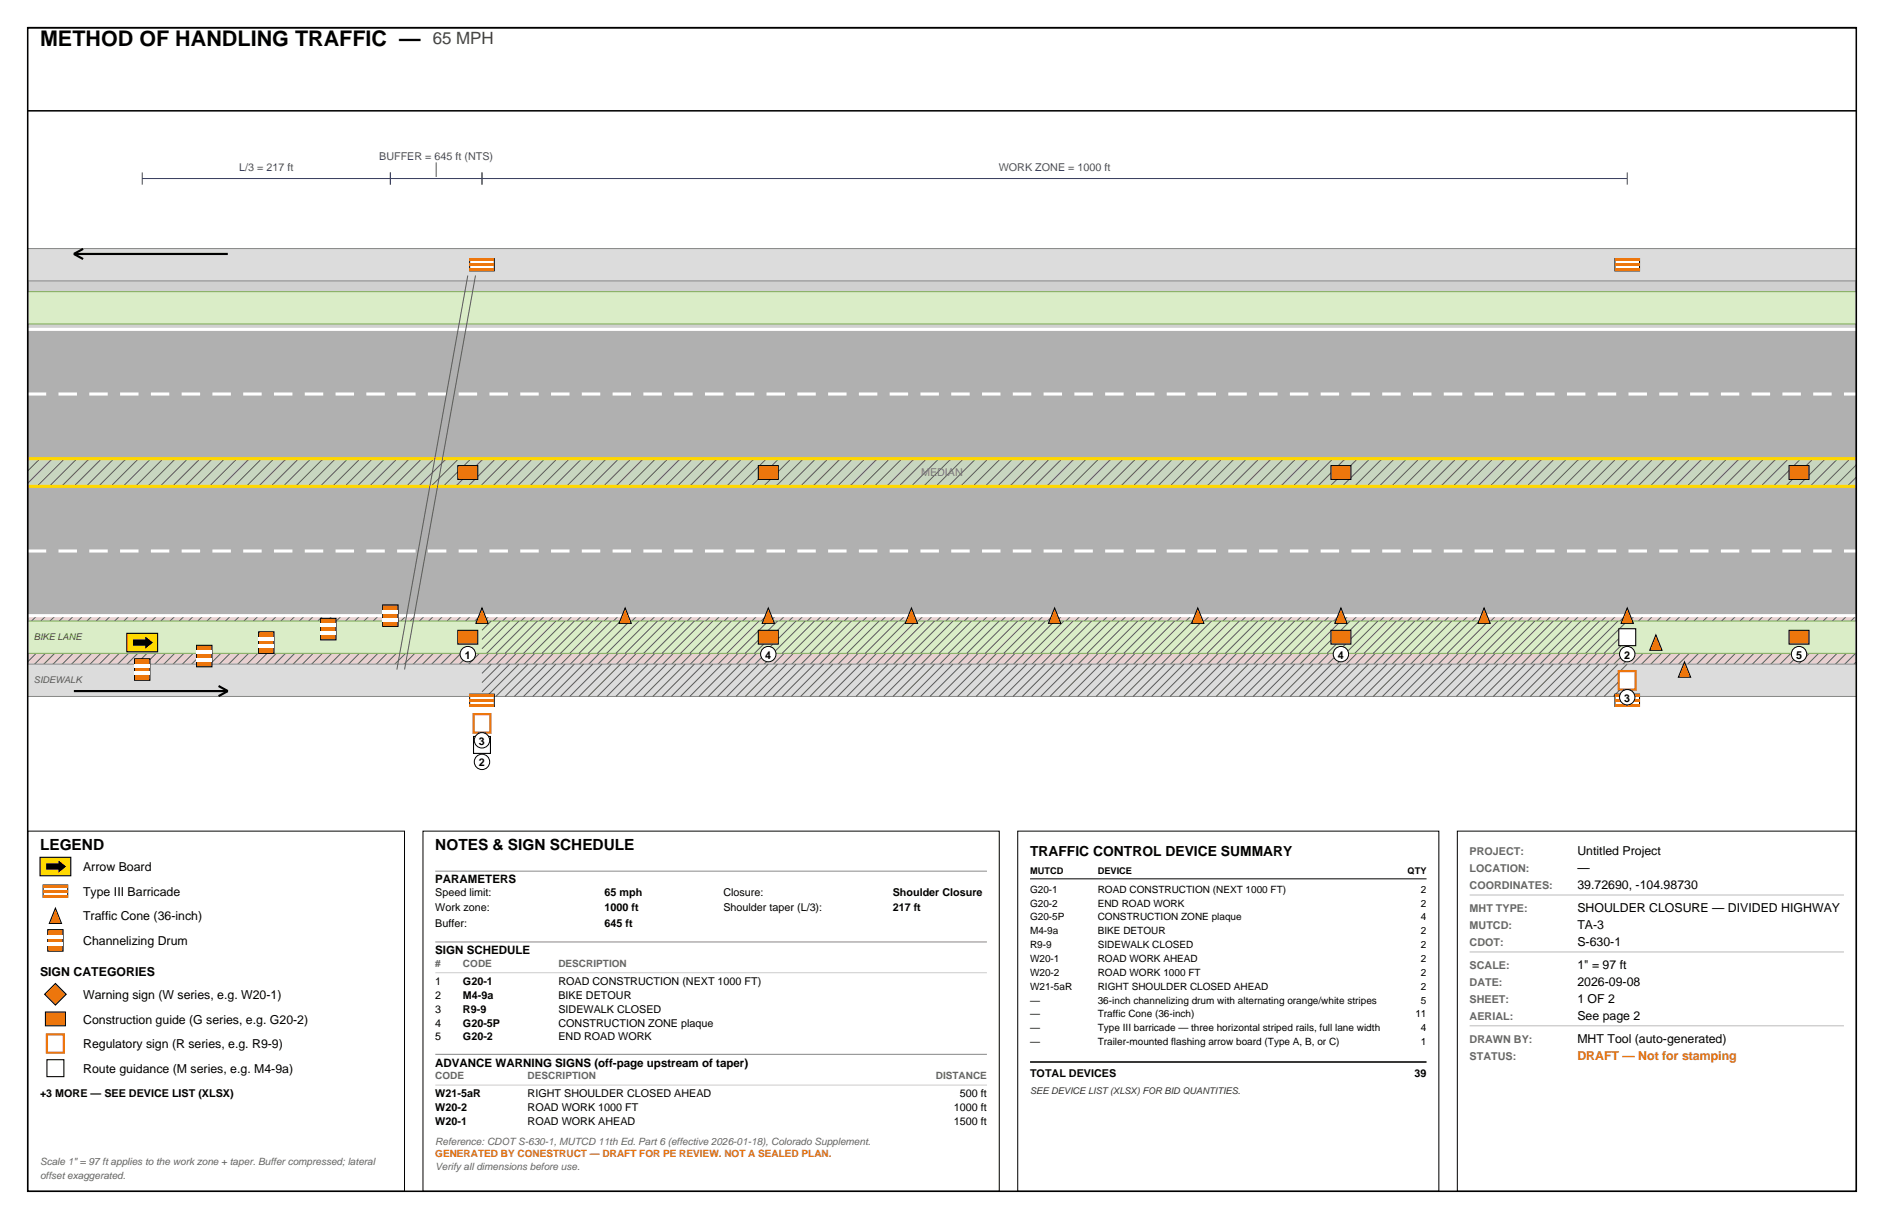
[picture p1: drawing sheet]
<svg xmlns="http://www.w3.org/2000/svg" width="432mm" height="279mm" viewBox="0 0 432 279" stroke-linecap="round" stroke-linejoin="round" font-family="sans-serif">
<path d="M6.3 141.1h419.1v12.4h-419.1z" fill-rule="evenodd" fill="#e8d0d0"/>
<g fill="none" stroke="#5a5a5a" stroke-width=".23">
<path d="M8.5 141.1l-2.2 2.1M10.6 141.1l-4.3 4.2M12.7 141.1l-6.4 6.4M14.8 141.1l-8.5 8.5M16.9 141.1l-10.6 10.6M19 141.1l-12.3 12.4M21.2 141.1l-12.4 12.4M23.3 141.1l-12.4 12.4M25.4 141.1l-12.3 12.4M27.5 141.1l-12.3 12.4M29.6 141.1l-12.3 12.4M31.7 141.1l-12.3 12.4"/>
<path d="M33.9 141.1l-12.4 12.4M36 141.1l-12.4 12.4M38.1 141.1l-12.3 12.4M40.2 141.1l-12.3 12.4M42.3 141.1l-12.3 12.4M44.4 141.1l-12.3 12.4M46.6 141.1l-12.4 12.4M48.7 141.1l-12.4 12.4M50.8 141.1l-12.3 12.4M52.9 141.1l-12.3 12.4M55 141.1l-12.3 12.4M57.1 141.1l-12.3 12.4"/>
<path d="M59.3 141.1l-12.4 12.4M61.4 141.1l-12.4 12.4M63.5 141.1l-12.3 12.4M65.6 141.1l-12.3 12.4M67.7 141.1l-12.3 12.4M69.8 141.1l-12.3 12.4M72 141.1l-12.4 12.4M74.1 141.1l-12.4 12.4M76.2 141.1l-12.3 12.4M78.3 141.1l-12.3 12.4M80.4 141.1l-12.3 12.4M82.5 141.1l-12.3 12.4"/>
<path d="M84.7 141.1l-12.4 12.4M86.8 141.1l-12.4 12.4M88.9 141.1l-12.3 12.4M91 141.1l-12.3 12.4M93.1 141.1l-12.3 12.4M95.2 141.1l-12.3 12.4M97.4 141.1l-12.4 12.4M99.5 141.1l-12.4 12.4M101.6 141.1l-12.3 12.4M103.7 141.1l-12.3 12.4M105.8 141.1l-12.3 12.4M107.9 141.1l-12.3 12.4"/>
<path d="M110.1 141.1l-12.4 12.4M112.2 141.1l-12.4 12.4M114.3 141.1l-12.3 12.4M116.4 141.1l-12.3 12.4M118.5 141.1l-12.3 12.4M120.6 141.1l-12.3 12.4M122.8 141.1l-12.4 12.4M124.9 141.1l-12.4 12.4M127 141.1l-12.3 12.4M129.1 141.1l-12.3 12.4M131.2 141.1l-12.3 12.4M133.3 141.1l-12.3 12.4"/>
<path d="M135.5 141.1l-12.4 12.4M137.6 141.1l-12.4 12.4M139.7 141.1l-12.3 12.4M141.8 141.1l-12.3 12.4M143.9 141.1l-12.3 12.4M146 141.1l-12.3 12.4M148.2 141.1l-12.4 12.4M150.3 141.1l-12.4 12.4M152.4 141.1l-12.3 12.4M154.5 141.1l-12.3 12.4M156.6 141.1l-12.3 12.4M158.7 141.1l-12.3 12.4"/>
<path d="M160.9 141.1l-12.4 12.4M163 141.1l-12.4 12.4M165.1 141.1l-12.3 12.4M167.2 141.1l-12.3 12.4M169.3 141.1l-12.3 12.4M171.4 141.1l-12.3 12.4M173.6 141.1l-12.4 12.4M175.7 141.1l-12.4 12.4M177.8 141.1l-12.3 12.4M179.9 141.1l-12.3 12.4M182 141.1l-12.3 12.4M184.1 141.1l-12.3 12.4"/>
<path d="M186.3 141.1l-12.4 12.4M188.4 141.1l-12.4 12.4M190.5 141.1l-12.3 12.4M192.6 141.1l-12.3 12.4M194.7 141.1l-12.3 12.4M196.8 141.1l-12.3 12.4M199 141.1l-12.4 12.4M201.1 141.1l-12.4 12.4M203.2 141.1l-12.3 12.4M205.3 141.1l-12.3 12.4M207.4 141.1l-12.3 12.4M209.5 141.1l-12.3 12.4"/>
<path d="M211.7 141.1l-12.4 12.4M213.8 141.1l-12.4 12.4M215.9 141.1l-12.3 12.4M218 141.1l-12.3 12.4M220.1 141.1l-12.3 12.4M222.2 141.1l-12.3 12.4M224.4 141.1l-12.4 12.4M226.5 141.1l-12.4 12.4M228.6 141.1l-12.3 12.4M230.7 141.1l-12.3 12.4M232.8 141.1l-12.3 12.4M234.9 141.1l-12.3 12.4"/>
<path d="M237.1 141.1l-12.4 12.4M239.2 141.1l-12.4 12.4M241.3 141.1l-12.3 12.4M243.4 141.1l-12.3 12.4M245.5 141.1l-12.3 12.4M247.6 141.1l-12.3 12.4M249.8 141.1l-12.4 12.4M251.9 141.1l-12.4 12.4M254 141.1l-12.3 12.4M256.1 141.1l-12.3 12.4M258.2 141.1l-12.3 12.4M260.3 141.1l-12.3 12.4"/>
<path d="M262.5 141.1l-12.4 12.4M264.6 141.1l-12.4 12.4M266.7 141.1l-12.3 12.4M268.8 141.1l-12.3 12.4M270.9 141.1l-12.3 12.4M273 141.1l-12.3 12.4M275.2 141.1l-12.4 12.4M277.3 141.1l-12.4 12.4M279.4 141.1l-12.3 12.4M281.5 141.1l-12.3 12.4M283.6 141.1l-12.3 12.4M285.8 141.1l-12.4 12.4"/>
<path d="M287.9 141.1l-12.4 12.4M290 141.1l-12.4 12.4M292.1 141.1l-12.3 12.4M294.2 141.1l-12.3 12.4M296.3 141.1l-12.3 12.4M298.4 141.1l-12.3 12.4M300.6 141.1l-12.4 12.4M302.7 141.1l-12.4 12.4M304.8 141.1l-12.3 12.4M306.9 141.1l-12.3 12.4M309 141.1l-12.3 12.4M311.1 141.1l-12.3 12.4"/>
<path d="M313.3 141.1l-12.4 12.4M315.4 141.1l-12.4 12.4M317.5 141.1l-12.3 12.4M319.6 141.1l-12.3 12.4M321.7 141.1l-12.3 12.4M323.8 141.1l-12.3 12.4M326 141.1l-12.4 12.4M328.1 141.1l-12.4 12.4M330.2 141.1l-12.3 12.4M332.3 141.1l-12.3 12.4M334.4 141.1l-12.3 12.4M336.5 141.1l-12.3 12.4"/>
<path d="M338.7 141.1l-12.4 12.4M340.8 141.1l-12.4 12.4M342.9 141.1l-12.3 12.4M345 141.1l-12.3 12.4M347.1 141.1l-12.3 12.4M349.2 141.1l-12.3 12.4M351.4 141.1l-12.4 12.4M353.5 141.1l-12.4 12.4M355.6 141.1l-12.3 12.4M357.7 141.1l-12.3 12.4M359.8 141.1l-12.3 12.4M361.9 141.1l-12.3 12.4"/>
<path d="M364.1 141.1l-12.4 12.4M366.2 141.1l-12.4 12.4M368.3 141.1l-12.3 12.4M370.4 141.1l-12.3 12.4M372.5 141.1l-12.3 12.4M374.6 141.1l-12.3 12.4M376.8 141.1l-12.4 12.4M378.9 141.1l-12.4 12.4M381 141.1l-12.3 12.4M383.1 141.1l-12.3 12.4M385.2 141.1l-12.3 12.4M387.3 141.1l-12.3 12.4"/>
<path d="M389.5 141.1l-12.4 12.4M391.6 141.1l-12.4 12.4M393.7 141.1l-12.3 12.4M395.8 141.1l-12.3 12.4M397.9 141.1l-12.3 12.4M400 141.1l-12.3 12.4M402.2 141.1l-12.4 12.4M404.3 141.1l-12.4 12.4M406.4 141.1l-12.3 12.4M408.5 141.1l-12.3 12.4M410.6 141.1l-12.3 12.4M412.7 141.1l-12.3 12.4"/>
<path d="M414.9 141.1l-12.4 12.4M417 141.1l-12.4 12.4M419.1 141.1l-12.3 12.4M421.2 141.1l-12.3 12.4M423.3 141.1l-12.3 12.4M425.4 141.1l-12.3 12.4M425.4 143.2l-10.2 10.3M425.4 145.3l-8.1 8.2M425.4 147.5l-5.9 6M425.4 149.6l-3.8 3.9M425.4 151.7l-1.7 1.8"/>
</g>
<path d="M6.3 63.1h419.1v12.4h-419.1z" fill-rule="evenodd" fill="#d0d0d0"/>
<g fill="#b0b0b0">
<path d="M6.3 111.5h419.1v29.6h-419.1z" fill-rule="evenodd"/>
<path d="M6.3 75.5h419.1v29.6h-419.1z" fill-rule="evenodd"/>
</g>
<path d="M6.3 105.1h419.1v6.4h-419.1z" fill-rule="evenodd" fill="#c8d6c0"/>
<g fill="none" stroke="#5a5a5a" stroke-width=".23">
<path d="M9.2 105.1l-2.9 2.8M12 105.1l-5.7 5.7M14.8 105.1l-6.3 6.4M17.6 105.1l-6.3 6.4M20.5 105.1l-6.4 6.4M23.3 105.1l-6.4 6.4M26.1 105.1l-6.3 6.4M28.9 105.1l-6.3 6.4M31.7 105.1l-6.3 6.4M34.6 105.1l-6.4 6.4M37.4 105.1l-6.4 6.4M40.2 105.1l-6.3 6.4"/>
<path d="M43 105.1l-6.3 6.4M45.9 105.1l-6.4 6.4M48.7 105.1l-6.4 6.4M51.5 105.1l-6.3 6.4M54.3 105.1l-6.3 6.4M57.1 105.1l-6.3 6.4M60 105.1l-6.4 6.4M62.8 105.1l-6.4 6.4M65.6 105.1l-6.3 6.4M68.4 105.1l-6.3 6.4M71.3 105.1l-6.4 6.4M74.1 105.1l-6.4 6.4"/>
<path d="M76.9 105.1l-6.3 6.4M79.7 105.1l-6.3 6.4M82.5 105.1l-6.3 6.4M85.4 105.1l-6.4 6.4M88.2 105.1l-6.4 6.4M91 105.1l-6.3 6.4M93.8 105.1l-6.3 6.4M96.7 105.1l-6.4 6.4M99.5 105.1l-6.4 6.4M102.3 105.1l-6.3 6.4M105.1 105.1l-6.3 6.4M107.9 105.1l-6.3 6.4"/>
<path d="M110.8 105.1l-6.4 6.4M113.6 105.1l-6.4 6.4M116.4 105.1l-6.3 6.4M119.2 105.1l-6.3 6.4M122.1 105.1l-6.4 6.4M124.9 105.1l-6.4 6.4M127.7 105.1l-6.3 6.4M130.5 105.1l-6.3 6.4M133.3 105.1l-6.3 6.4M136.2 105.1l-6.4 6.4M139 105.1l-6.4 6.4M141.8 105.1l-6.3 6.4"/>
<path d="M144.6 105.1l-6.3 6.4M147.5 105.1l-6.4 6.4M150.3 105.1l-6.4 6.4M153.1 105.1l-6.3 6.4M155.9 105.1l-6.3 6.4M158.7 105.1l-6.3 6.4M161.6 105.1l-6.4 6.4M164.4 105.1l-6.4 6.4M167.2 105.1l-6.3 6.4M170 105.1l-6.3 6.4M172.9 105.1l-6.4 6.4M175.7 105.1l-6.4 6.4"/>
<path d="M178.5 105.1l-6.3 6.4M181.3 105.1l-6.3 6.4M184.1 105.1l-6.3 6.4M187 105.1l-6.4 6.4M189.8 105.1l-6.4 6.4M192.6 105.1l-6.3 6.4M195.4 105.1l-6.3 6.4M198.3 105.1l-6.4 6.4M201.1 105.1l-6.4 6.4M203.9 105.1l-6.3 6.4M206.7 105.1l-6.3 6.4M209.5 105.1l-6.3 6.4"/>
<path d="M212.4 105.1l-6.4 6.4M215.2 105.1l-6.4 6.4M218 105.1l-6.3 6.4M220.8 105.1l-6.3 6.4M223.7 105.1l-6.4 6.4M226.5 105.1l-6.4 6.4M229.3 105.1l-6.3 6.4M232.1 105.1l-6.3 6.4M234.9 105.1l-6.3 6.4M237.8 105.1l-6.4 6.4M240.6 105.1l-6.4 6.4M243.4 105.1l-6.3 6.4"/>
<path d="M246.2 105.1l-6.3 6.4M249.1 105.1l-6.4 6.4M251.9 105.1l-6.4 6.4M254.7 105.1l-6.3 6.4M257.5 105.1l-6.3 6.4M260.3 105.1l-6.3 6.4M263.2 105.1l-6.4 6.4M266 105.1l-6.4 6.4M268.8 105.1l-6.3 6.4M271.6 105.1l-6.3 6.4M274.5 105.1l-6.4 6.4M277.3 105.1l-6.4 6.4"/>
<path d="M280.1 105.1l-6.3 6.4M282.9 105.1l-6.3 6.4M285.8 105.1l-6.4 6.4M288.6 105.1l-6.4 6.4M291.4 105.1l-6.4 6.4M294.2 105.1l-6.3 6.4M297 105.1l-6.3 6.4M299.9 105.1l-6.4 6.4M302.7 105.1l-6.4 6.4M305.5 105.1l-6.3 6.4M308.3 105.1l-6.3 6.4M311.1 105.1l-6.3 6.4"/>
<path d="M314 105.1l-6.4 6.4M316.8 105.1l-6.4 6.4M319.6 105.1l-6.3 6.4M322.4 105.1l-6.3 6.4M325.3 105.1l-6.4 6.4M328.1 105.1l-6.4 6.4M330.9 105.1l-6.3 6.4M333.7 105.1l-6.3 6.4M336.5 105.1l-6.3 6.4M339.4 105.1l-6.4 6.4M342.2 105.1l-6.4 6.4M345 105.1l-6.3 6.4"/>
<path d="M347.8 105.1l-6.3 6.4M350.7 105.1l-6.4 6.4M353.5 105.1l-6.4 6.4M356.3 105.1l-6.3 6.4M359.1 105.1l-6.3 6.4M361.9 105.1l-6.3 6.4M364.8 105.1l-6.4 6.4M367.6 105.1l-6.4 6.4M370.4 105.1l-6.3 6.4M373.2 105.1l-6.3 6.4M376.1 105.1l-6.4 6.4M378.9 105.1l-6.4 6.4"/>
<path d="M381.7 105.1l-6.3 6.4M384.5 105.1l-6.3 6.4M387.3 105.1l-6.3 6.4M390.2 105.1l-6.4 6.4M393 105.1l-6.4 6.4M395.8 105.1l-6.3 6.4M398.6 105.1l-6.3 6.4M401.5 105.1l-6.4 6.4M404.3 105.1l-6.4 6.4M407.1 105.1l-6.3 6.4M409.9 105.1l-6.3 6.4M412.7 105.1l-6.3 6.4"/>
<path d="M415.6 105.1l-6.4 6.4M418.4 105.1l-6.4 6.4M421.2 105.1l-6.3 6.4M424 105.1l-6.3 6.4M425.4 106.5l-4.9 5M425.4 109.4l-2.1 2.1"/>
</g>
<path d="M6.3 105.1h419.1M6.3 111.5h419.1" fill="none" stroke="#ffd700" stroke-width=".71" stroke-linecap="butt"/>
<path d="M6.3 75.5h419.1M6.3 141.1h419.1" fill="none" stroke="#fff" stroke-width=".71" stroke-linecap="butt"/>
<path d="M6.3 90.3h419.1M6.3 126.3h419.1" fill="none" stroke="#fff" stroke-width=".71" stroke-dasharray="4.2 2.8" stroke-linecap="butt"/>
<path d="M6.3 63.1h419.1M6.3 153.5h419.1" fill="none" stroke="#fff" stroke-width=".35"/>
<path d="M6.3 63.1h419.1v90.4h-419.1z" fill="none" stroke="#000" stroke-width=".23"/>
<path d="M6.3 152.2h419.1v7.4h-419.1z" fill-rule="evenodd" fill="#dcdcdc"/>
<path d="M6.3 159.6h419.1M6.3 152.2h419.1" fill="none" stroke="#888" stroke-width=".23"/>
<g fill="none" stroke="#5a5a5a" stroke-width=".23">
<path d="M112.6 152.2l-2.1 2.1M114.7 152.2l-4.2 4.3M116.8 152.2l-6.3 6.4M118.9 152.2l-7.4 7.4M121.1 152.2l-7.5 7.4M123.2 152.2l-7.4 7.4M125.3 152.2l-7.4 7.4M127.4 152.2l-7.4 7.4M129.5 152.2l-7.4 7.4M131.6 152.2l-7.4 7.4M133.8 152.2l-7.5 7.4M135.9 152.2l-7.4 7.4"/>
<path d="M138 152.2l-7.4 7.4M140.1 152.2l-7.4 7.4M142.2 152.2l-7.4 7.4M144.3 152.2l-7.4 7.4M146.5 152.2l-7.5 7.4M148.6 152.2l-7.4 7.4M150.7 152.2l-7.4 7.4M152.8 152.2l-7.4 7.4M154.9 152.2l-7.4 7.4M157 152.2l-7.4 7.4M159.2 152.2l-7.5 7.4M161.3 152.2l-7.4 7.4"/>
<path d="M163.4 152.2l-7.4 7.4M165.5 152.2l-7.4 7.4M167.6 152.2l-7.4 7.4M169.7 152.2l-7.4 7.4M171.9 152.2l-7.5 7.4M174 152.2l-7.4 7.4M176.1 152.2l-7.4 7.4M178.2 152.2l-7.4 7.4M180.3 152.2l-7.4 7.4M182.4 152.2l-7.4 7.4M184.6 152.2l-7.5 7.4M186.7 152.2l-7.4 7.4"/>
<path d="M188.8 152.2l-7.4 7.4M190.9 152.2l-7.4 7.4M193 152.2l-7.4 7.4M195.1 152.2l-7.4 7.4M197.3 152.2l-7.5 7.4M199.4 152.2l-7.4 7.4M201.5 152.2l-7.4 7.4M203.6 152.2l-7.4 7.4M205.7 152.2l-7.4 7.4M207.8 152.2l-7.4 7.4M210 152.2l-7.5 7.4M212.1 152.2l-7.4 7.4"/>
<path d="M214.2 152.2l-7.4 7.4M216.3 152.2l-7.4 7.4M218.4 152.2l-7.4 7.4M220.5 152.2l-7.4 7.4M222.7 152.2l-7.5 7.4M224.8 152.2l-7.4 7.4M226.9 152.2l-7.4 7.4M229 152.2l-7.4 7.4M231.1 152.2l-7.4 7.4M233.2 152.2l-7.4 7.4M235.4 152.2l-7.5 7.4M237.5 152.2l-7.4 7.4"/>
<path d="M239.6 152.2l-7.4 7.4M241.7 152.2l-7.4 7.4M243.8 152.2l-7.4 7.4M245.9 152.2l-7.4 7.4M248.1 152.2l-7.5 7.4M250.2 152.2l-7.4 7.4M252.3 152.2l-7.4 7.4M254.4 152.2l-7.4 7.4M256.5 152.2l-7.4 7.4M258.6 152.2l-7.4 7.4M260.8 152.2l-7.5 7.4M262.9 152.2l-7.4 7.4"/>
<path d="M265 152.2l-7.4 7.4M267.1 152.2l-7.4 7.4M269.2 152.2l-7.4 7.4M271.3 152.2l-7.4 7.4M273.5 152.2l-7.5 7.4M275.6 152.2l-7.4 7.4M277.7 152.2l-7.4 7.4M279.8 152.2l-7.4 7.4M281.9 152.2l-7.4 7.4M284 152.2l-7.4 7.4M286.2 152.2l-7.5 7.4M288.3 152.2l-7.4 7.4"/>
<path d="M290.4 152.2l-7.4 7.4M292.5 152.2l-7.4 7.4M294.6 152.2l-7.4 7.4M296.7 152.2l-7.4 7.4M298.9 152.2l-7.5 7.4M301 152.2l-7.4 7.4M303.1 152.2l-7.4 7.4M305.2 152.2l-7.4 7.4M307.3 152.2l-7.4 7.4M309.4 152.2l-7.4 7.4M311.6 152.2l-7.5 7.4M313.7 152.2l-7.4 7.4"/>
<path d="M315.8 152.2l-7.4 7.4M317.9 152.2l-7.4 7.4M320 152.2l-7.4 7.4M322.1 152.2l-7.4 7.4M324.3 152.2l-7.5 7.4M326.4 152.2l-7.4 7.4M328.5 152.2l-7.4 7.4M330.6 152.2l-7.4 7.4M332.7 152.2l-7.4 7.4M334.8 152.2l-7.4 7.4M337 152.2l-7.5 7.4M339.1 152.2l-7.4 7.4"/>
<path d="M341.2 152.2l-7.4 7.4M343.3 152.2l-7.4 7.4M345.4 152.2l-7.4 7.4M347.5 152.2l-7.4 7.4M349.7 152.2l-7.5 7.4M351.8 152.2l-7.4 7.4M353.9 152.2l-7.4 7.4M356 152.2l-7.4 7.4M358.1 152.2l-7.4 7.4M360.2 152.2l-7.4 7.4M362.4 152.2l-7.5 7.4M364.5 152.2l-7.4 7.4"/>
<path d="M366.6 152.2l-7.4 7.4M368.7 152.2l-7.4 7.4M370.8 152.2l-7.4 7.4M372.9 152.2l-7.4 7.4M373 154.3l-5.4 5.3M373 156.4l-3.2 3.2M373 158.6l-1.1 1"/>
</g>
<path d="M6.3 57h419.1v7.4h-419.1z" fill-rule="evenodd" fill="#dcdcdc"/>
<path d="M6.3 57h419.1M6.3 64.4h419.1" fill="none" stroke="#888" stroke-width=".23"/>
<path d="M6.3 142.3h419.1v7.5h-419.1z" fill-rule="evenodd" fill="#daedc7"/>
<path d="M6.3 149.8h419.1M6.3 142.3h419.1" fill="none" stroke="#7aaa50" stroke-width=".23"/>
<g fill="none" stroke="#5a5a5a" stroke-width=".23">
<path d="M112.6 142.3l-2.1 2.2M114.7 142.3l-4.2 4.3M116.8 142.3l-6.3 6.4M118.9 142.3l-7.4 7.5M121.1 142.3l-7.5 7.5M123.2 142.3l-7.4 7.5M125.3 142.3l-7.4 7.5M127.4 142.3l-7.4 7.5M129.5 142.3l-7.4 7.5M131.6 142.3l-7.4 7.5M133.8 142.3l-7.5 7.5M135.9 142.3l-7.4 7.5"/>
<path d="M138 142.3l-7.4 7.5M140.1 142.3l-7.4 7.5M142.2 142.3l-7.4 7.5M144.3 142.3l-7.4 7.5M146.5 142.3l-7.5 7.5M148.6 142.3l-7.4 7.5M150.7 142.3l-7.4 7.5M152.8 142.3l-7.4 7.5M154.9 142.3l-7.4 7.5M157 142.3l-7.4 7.5M159.2 142.3l-7.5 7.5M161.3 142.3l-7.4 7.5"/>
<path d="M163.4 142.3l-7.4 7.5M165.5 142.3l-7.4 7.5M167.6 142.3l-7.4 7.5M169.7 142.3l-7.4 7.5M171.9 142.3l-7.5 7.5M174 142.3l-7.4 7.5M176.1 142.3l-7.4 7.5M178.2 142.3l-7.4 7.5M180.3 142.3l-7.4 7.5M182.4 142.3l-7.4 7.5M184.6 142.3l-7.5 7.5M186.7 142.3l-7.4 7.5"/>
<path d="M188.8 142.3l-7.4 7.5M190.9 142.3l-7.4 7.5M193 142.3l-7.4 7.5M195.1 142.3l-7.4 7.5M197.3 142.3l-7.5 7.5M199.4 142.3l-7.4 7.5M201.5 142.3l-7.4 7.5M203.6 142.3l-7.4 7.5M205.7 142.3l-7.4 7.5M207.8 142.3l-7.4 7.5M210 142.3l-7.5 7.5M212.1 142.3l-7.4 7.5"/>
<path d="M214.2 142.3l-7.4 7.5M216.3 142.3l-7.4 7.5M218.4 142.3l-7.4 7.5M220.5 142.3l-7.4 7.5M222.7 142.3l-7.5 7.5M224.8 142.3l-7.4 7.5M226.9 142.3l-7.4 7.5M229 142.3l-7.4 7.5M231.1 142.3l-7.4 7.5M233.2 142.3l-7.4 7.5M235.4 142.3l-7.5 7.5M237.5 142.3l-7.4 7.5"/>
<path d="M239.6 142.3l-7.4 7.5M241.7 142.3l-7.4 7.5M243.8 142.3l-7.4 7.5M245.9 142.3l-7.4 7.5M248.1 142.3l-7.5 7.5M250.2 142.3l-7.4 7.5M252.3 142.3l-7.4 7.5M254.4 142.3l-7.4 7.5M256.5 142.3l-7.4 7.5M258.6 142.3l-7.4 7.5M260.8 142.3l-7.5 7.5M262.9 142.3l-7.4 7.5"/>
<path d="M265 142.3l-7.4 7.5M267.1 142.3l-7.4 7.5M269.2 142.3l-7.4 7.5M271.3 142.3l-7.4 7.5M273.5 142.3l-7.5 7.5M275.6 142.3l-7.4 7.5M277.7 142.3l-7.4 7.5M279.8 142.3l-7.4 7.5M281.9 142.3l-7.4 7.5M284 142.3l-7.4 7.5M286.2 142.3l-7.5 7.5M288.3 142.3l-7.4 7.5"/>
<path d="M290.4 142.3l-7.4 7.5M292.5 142.3l-7.4 7.5M294.6 142.3l-7.4 7.5M296.7 142.3l-7.4 7.5M298.9 142.3l-7.5 7.5M301 142.3l-7.4 7.5M303.1 142.3l-7.4 7.5M305.2 142.3l-7.4 7.5M307.3 142.3l-7.4 7.5M309.4 142.3l-7.4 7.5M311.6 142.3l-7.5 7.5M313.7 142.3l-7.4 7.5"/>
<path d="M315.8 142.3l-7.4 7.5M317.9 142.3l-7.4 7.5M320 142.3l-7.4 7.5M322.1 142.3l-7.4 7.5M324.3 142.3l-7.5 7.5M326.4 142.3l-7.4 7.5M328.5 142.3l-7.4 7.5M330.6 142.3l-7.4 7.5M332.7 142.3l-7.4 7.5M334.8 142.3l-7.4 7.5M337 142.3l-7.5 7.5M339.1 142.3l-7.4 7.5"/>
<path d="M341.2 142.3l-7.4 7.5M343.3 142.3l-7.4 7.5M345.4 142.3l-7.4 7.5M347.5 142.3l-7.4 7.5M349.7 142.3l-7.5 7.5M351.8 142.3l-7.4 7.5M353.9 142.3l-7.4 7.5M356 142.3l-7.4 7.5M358.1 142.3l-7.4 7.5M360.2 142.3l-7.4 7.5M362.4 142.3l-7.5 7.5M364.5 142.3l-7.4 7.5"/>
<path d="M366.6 142.3l-7.4 7.5M368.7 142.3l-7.4 7.5M370.8 142.3l-7.4 7.5M372.9 142.3l-7.4 7.5M373 144.4l-5.4 5.4M373 146.6l-3.2 3.2M373 148.7l-1.1 1.1"/>
</g>
<path d="M6.3 66.9h419.1v7.4h-419.1z" fill-rule="evenodd" fill="#daedc7"/>
<path d="M6.3 74.3h419.1M6.3 66.9h419.1" fill="none" stroke="#7aaa50" stroke-width=".23"/>
<path d="M32.6 39.5v2.8M89.5 39.5v2.8M100 37.2v3.4M110.5 39.5v2.8M373 39.5v2.8M32.6 40.9h340.4" fill="none" stroke="#33408c" stroke-width=".23"/>
<path d="M107.2 63.1l-16.2 90.4M109 63.1l-16.3 90.4" fill="none" stroke="#5a5a5a" stroke-width=".23"/>
<path d="M16.9 58.2h35.3M16.9 58.2l2.1 1.2M19 57l-2.1 1.2M16.9 158.4h35.3M50.1 157.2l2.1 1.2M52.2 158.4l-2.1 1.2" fill="none" stroke="#000" stroke-width=".49"/>
<path d="M30.8 151h3.6v4.9h-3.6z" fill-rule="evenodd" fill="#f27300" stroke="#000" stroke-width=".23"/>
<g fill="#fff">
<path d="M30.8 152.2h3.6v.7h-3.6z" fill-rule="evenodd"/>
<path d="M30.8 154h3.6v.7h-3.6z" fill-rule="evenodd"/>
</g>
<path d="M45.1 147.9h3.5v4.9h-3.5z" fill-rule="evenodd" fill="#f27300" stroke="#000" stroke-width=".23"/>
<g fill="#fff">
<path d="M45.1 149.1h3.5v.7h-3.5z" fill-rule="evenodd"/>
<path d="M45.1 150.9h3.5v.7h-3.5z" fill-rule="evenodd"/>
</g>
<path d="M59.3 144.8h3.5v5h-3.5z" fill-rule="evenodd" fill="#f27300" stroke="#000" stroke-width=".23"/>
<g fill="#fff">
<path d="M59.3 146h3.5v.8h-3.5z" fill-rule="evenodd"/>
<path d="M59.3 147.8h3.5v.7h-3.5z" fill-rule="evenodd"/>
</g>
<path d="M73.5 141.7h3.5v5h-3.5z" fill-rule="evenodd" fill="#f27300" stroke="#000" stroke-width=".23"/>
<g fill="#fff">
<path d="M73.5 143h3.5v.7h-3.5z" fill-rule="evenodd"/>
<path d="M73.5 144.7h3.5v.7h-3.5z" fill-rule="evenodd"/>
</g>
<path d="M87.7 138.6h3.5v5h-3.5z" fill-rule="evenodd" fill="#f27300" stroke="#000" stroke-width=".23"/>
<g fill="#fff">
<path d="M87.7 139.9h3.5v.7h-3.5z" fill-rule="evenodd"/>
<path d="M87.7 141.6h3.5v.7h-3.5z" fill-rule="evenodd"/>
</g>
<path d="M29.1 145.2h7v4.2h-7z" fill-rule="evenodd" fill="#ffd900" stroke="#000" stroke-width=".25"/>
<path d="M30.5 146.6h2.8v-.7l1.8 1.4-1.8 1.4v-.7h-2.8z" fill-rule="evenodd" fill="#000"/>
<g fill="#f58220" stroke="#000" stroke-width=".23">
<path d="M305 144.5h4.6v3.1h-4.6z" fill-rule="evenodd"/>
<path d="M173.8 144.5h4.6v3.1h-4.6z" fill-rule="evenodd"/>
</g>
<g fill="#ff8000" stroke="#000" stroke-width=".23">
<path d="M373 139.3l1.4 3.6h-2.9z"/>
<path d="M340.1 139.3l1.5 3.6h-2.9z"/>
<path d="M307.3 139.3l1.4 3.6h-2.8z"/>
<path d="M274.5 139.3l1.4 3.6h-2.8z"/>
<path d="M241.7 139.3l1.4 3.6h-2.8z"/>
<path d="M208.9 139.3l1.4 3.6h-2.8z"/>
<path d="M176.1 139.3l1.4 3.6h-2.8z"/>
<path d="M143.3 139.3l1.4 3.6h-2.8z"/>
<path d="M110.5 139.3l1.4 3.6h-2.8z"/>
<path d="M379.5 145.5l1.4 3.5h-2.8z"/>
<path d="M386.1 151.7l1.4 3.5h-2.8z"/>
</g>
<g fill="#f58220" stroke="#000" stroke-width=".23">
<path d="M410 144.5h4.6v3.1h-4.6z" fill-rule="evenodd"/>
<path d="M104.9 144.5h4.6v3.1h-4.6z" fill-rule="evenodd"/>
</g>
<path d="M107.6 159.1h5.7v2.8h-5.7z" fill-rule="evenodd" fill="#fff" stroke="#000" stroke-width=".23"/>
<g fill="#f27300">
<path d="M107.6 161.4h5.7v.5h-5.7z" fill-rule="evenodd"/>
<path d="M107.6 160.2h5.7v.6h-5.7z" fill-rule="evenodd"/>
<path d="M107.6 159.1h5.7v.6h-5.7z" fill-rule="evenodd"/>
</g>
<path d="M107.6 59.3h5.7v2.8h-5.7z" fill-rule="evenodd" fill="#fff" stroke="#000" stroke-width=".23"/>
<g fill="#f27300">
<path d="M107.6 61.5h5.7v.6h-5.7z" fill-rule="evenodd"/>
<path d="M107.6 60.4h5.7v.6h-5.7z" fill-rule="evenodd"/>
<path d="M107.6 59.3h5.7v.5h-5.7z" fill-rule="evenodd"/>
</g>
<path d="M370.1 159.1h5.7v2.8h-5.7z" fill-rule="evenodd" fill="#fff" stroke="#000" stroke-width=".23"/>
<g fill="#f27300">
<path d="M370.1 161.4h5.7v.5h-5.7z" fill-rule="evenodd"/>
<path d="M370.1 160.2h5.7v.6h-5.7z" fill-rule="evenodd"/>
<path d="M370.1 159.1h5.7v.6h-5.7z" fill-rule="evenodd"/>
</g>
<path d="M370.1 59.3h5.7v2.8h-5.7z" fill-rule="evenodd" fill="#fff" stroke="#000" stroke-width=".23"/>
<g fill="#f27300">
<path d="M370.1 61.5h5.7v.6h-5.7z" fill-rule="evenodd"/>
<path d="M370.1 60.4h5.7v.6h-5.7z" fill-rule="evenodd"/>
<path d="M370.1 59.3h5.7v.5h-5.7z" fill-rule="evenodd"/>
</g>
<g fill="#fff" stroke="#c8102e" stroke-width=".49">
<path d="M108.5 163.7h3.9v4.2h-3.9z" fill-rule="evenodd"/>
<path d="M371 153.8h3.9v4.2h-3.9z" fill-rule="evenodd"/>
</g>
<g fill="#fff" stroke="#000" stroke-width=".25">
<path d="M108.5 168.8h3.9v3.9h-3.9z" fill-rule="evenodd"/>
<path d="M371 144.1h3.9v3.9h-3.9z" fill-rule="evenodd"/>
</g>
<g fill="#f58220" stroke="#000" stroke-width=".23">
<path d="M305 106.7h4.6v3.2h-4.6z" fill-rule="evenodd"/>
<path d="M173.8 106.7h4.6v3.2h-4.6z" fill-rule="evenodd"/>
<path d="M410 106.7h4.6v3.2h-4.6z" fill-rule="evenodd"/>
<path d="M104.9 106.7h4.6v3.2h-4.6z" fill-rule="evenodd"/>
</g>
<g fill="#fff" stroke="#000" stroke-width=".23">
<circle cx="307.3" cy="149.9" r="1.76"/>
<circle cx="176.1" cy="149.9" r="1.76"/>
<circle cx="412.3" cy="149.9" r="1.76"/>
<circle cx="107.2" cy="149.9" r="1.76"/>
<circle cx="110.5" cy="169.7" r="1.76"/>
<circle cx="373" cy="159.8" r="1.76"/>
<circle cx="110.5" cy="174.6" r="1.76"/>
<circle cx="373" cy="149.9" r="1.76"/>
</g>
<path d="M6.3 6.4h419.1M6.3 25.4h419.1" fill="none" stroke="#000" stroke-width=".35"/>
<path d="M6.3 190.5h86.4v82.5h-86.4z" fill="none" stroke="#000" stroke-width=".23"/>
<path d="M9.2 196.5h7v4.2h-7z" fill-rule="evenodd" fill="#ffd900" stroke="#000" stroke-width=".25"/>
<path d="M10.6 197.9h2.8v-.7l1.8 1.4-1.8 1.4v-.7h-2.8z" fill-rule="evenodd" fill="#000"/>
<path d="M9.9 202.8h5.6v2.9h-5.6z" fill-rule="evenodd" fill="#fff" stroke="#000" stroke-width=".23"/>
<g fill="#f27300">
<path d="M9.9 205.1h5.6v.6h-5.6z" fill-rule="evenodd"/>
<path d="M9.9 204h5.6v.5h-5.6z" fill-rule="evenodd"/>
<path d="M9.9 202.8h5.6v.6h-5.6z" fill-rule="evenodd"/>
</g>
<path d="M12.7 208.1l1.4 3.6h-2.8z" fill="#ff8000" stroke="#000" stroke-width=".23"/>
<path d="M10.9 213.1h3.6v4.9h-3.6z" fill-rule="evenodd" fill="#f27300" stroke="#000" stroke-width=".23"/>
<g fill="#fff">
<path d="M10.9 214.3h3.6v.7h-3.6z" fill-rule="evenodd"/>
<path d="M10.9 216.1h3.6v.7h-3.6z" fill-rule="evenodd"/>
</g>
<path d="M12.7 225.4l2.5 2.5-2.5 2.5-2.5-2.5z" fill-rule="evenodd" fill="#f58220" stroke="#000" stroke-width=".25"/>
<path d="M10.4 232h4.6v3.1h-4.6z" fill-rule="evenodd" fill="#f58220" stroke="#000" stroke-width=".23"/>
<path d="M10.8 237.1h3.8v4.2h-3.8z" fill-rule="evenodd" fill="#fff" stroke="#c8102e" stroke-width=".49"/>
<path d="M10.8 242.9h3.8v3.9h-3.8z" fill-rule="evenodd" fill="#fff" stroke="#000" stroke-width=".25"/>
<path d="M96.9 190.5h132.1v82.5h-132.1zM233.3 190.5h96.5v82.5h-96.5zM334 190.5h91.4v82.5h-91.4zM236.1 201.4h90.9" fill="none" stroke="#000" stroke-width=".23"/>
<path d="M99.8 199.7h126.4M99.8 215.9h126.4M99.8 241.7h126.4" fill="none" stroke="#888" stroke-width=".23"/>
<path d="M99.8 223h126.4M99.8 248.7h126.4" fill="none" stroke="#ccc" stroke-width=".23"/>
<path d="M6.3 6.4h419.1v266.6h-419.1zM236.1 243.4h90.9" fill="none" stroke="#000" stroke-width=".35"/>
<path d="M336.8 205.1h85.8M336.8 218.2h85.8M336.8 235.1h85.8" fill="none" stroke="#bbb" stroke-width=".23"/>
<text font-size="4.9" x="9.2" y="10.6">METHOD OF HANDLING TRAFFIC —</text>
<text font-size="3.9" fill="#444" x="99.2" y="10.1">65 MPH</text>
<g font-size="3.5">
<text x="9.2" y="194.7">LEGEND</text>
<text x="99.8" y="194.7">NOTES &amp; SIGN SCHEDULE</text>
</g>
<text font-size="3.2" x="236.1" y="196.1">TRAFFIC CONTROL DEVICE SUMMARY</text>
<g font-size="2.8">
<text x="361.5" y="196">Untitled Project</text>
<text x="19" y="199.7">Arrow Board</text>
<text x="361.5" y="199.8">—</text>
<text x="361.5" y="203.7">39.72690, -104.98730</text>
<text x="19" y="205.3">Type III Barricade</text>
<text x="361.5" y="209">SHOULDER CLOSURE — DIVIDED HIGHWAY</text>
<text x="19" y="211">Traffic Cone (36-inch)</text>
<text x="361.5" y="212.9">TA-3</text>
<text x="19" y="216.6">Channelizing Drum</text>
<text x="361.5" y="216.8">S-630-1</text>
<text x="9.2" y="223.7">SIGN CATEGORIES</text>
<text x="361.5" y="222.1">1&quot; = 97 ft</text>
<text x="361.5" y="226">2026-09-08</text>
<text x="19" y="229">Warning sign (W series, e.g. W20-1)</text>
<text x="361.5" y="229.8">1 OF 2</text>
<text x="361.5" y="233.7">See page 2</text>
<text x="19" y="234.6">Construction guide (G series, e.g. G20-2)</text>
<text x="361.5" y="239">MHT Tool (auto-generated)</text>
<text x="19" y="240.2">Regulatory sign (R series, e.g. R9-9)</text>
<text x="19" y="245.9">Route guidance (M series, e.g. M4-9a)</text>
</g>
<text font-size="2.8" fill="#b05010" x="361.5" y="242.9">DRAFT — Not for stamping</text>
<g font-size="2.6">
<text x="99.8" y="202.5">PARAMETERS</text>
<text x="99.8" y="218.7">SIGN SCHEDULE</text>
<text x="99.8" y="244.5">ADVANCE WARNING SIGNS (off-page upstream of taper)</text>
</g>
<g font-size="2.5" fill="#33408c">
<text x="54.8" y="39.2">L/3 = 217 ft</text>
<text x="86.9" y="36.7">BUFFER = 645 ft (NTS)</text>
<text x="228.9" y="39.2">WORK ZONE = 1000 ft</text>
</g>
<text font-size="2.5" fill="#7a7a7a" x="211.1" y="109.1">MEDIAN</text>
<g font-size="2.5">
<text x="106.5" y="151">1</text>
<text x="175.4" y="151">4</text>
<text x="306.6" y="151">4</text>
<text x="372.3" y="151">2</text>
<text x="411.6" y="151">5</text>
<text x="372.3" y="160.9">3</text>
<text x="109.8" y="170.7">3</text>
<text x="109.8" y="175.7">2</text>
<text x="99.8" y="205.3">Speed limit:</text>
<text x="99.8" y="208.8">Work zone:</text>
<text x="138.6" y="205.3">65 mph</text>
<text x="138.6" y="208.8">1000 ft</text>
<text x="165.8" y="205.3">Closure:</text>
<text x="165.8" y="208.8">Shoulder taper (L/3):</text>
<text x="204.6" y="205.3">Shoulder Closure</text>
<text x="204.6" y="208.8">217 ft</text>
<text x="99.8" y="212.4">Buffer:</text>
<text x="138.6" y="212.4">645 ft</text>
<text x="99.8" y="225.8">1</text>
<text x="106.1" y="225.8">G20-1</text>
<text x="128" y="225.8">ROAD CONSTRUCTION (NEXT 1000 FT)</text>
<text x="99.8" y="229">2</text>
<text x="99.8" y="232.1">3</text>
<text x="106.1" y="229">M4-9a</text>
<text x="106.1" y="232.1">R9-9</text>
<text x="128" y="229">BIKE DETOUR</text>
<text x="128" y="232.1">SIDEWALK CLOSED</text>
<text x="99.8" y="235.3">4</text>
<text x="99.8" y="238.5">5</text>
<text x="106.1" y="235.3">G20-5P</text>
<text x="106.1" y="238.5">G20-2</text>
<text x="128" y="235.3">CONSTRUCTION ZONE plaque</text>
<text x="128" y="238.5">END ROAD WORK</text>
<text x="9.2" y="251.5">+3 MORE — SEE DEVICE LIST (XLSX)</text>
<text x="99.8" y="251.5">W21-5aR</text>
<text x="120.9" y="251.5">RIGHT SHOULDER CLOSED AHEAD</text>
<text x="220" y="251.5">500 ft</text>
<text x="236.1" y="246.9">TOTAL DEVICES</text>
<text x="324.2" y="246.9">39</text>
<text x="99.8" y="254.7">W20-2</text>
<text x="99.8" y="257.9">W20-1</text>
<text x="120.9" y="254.7">ROAD WORK 1000 FT</text>
<text x="120.9" y="257.9">ROAD WORK AHEAD</text>
<text x="218.6" y="254.7">1000 ft</text>
<text x="218.6" y="257.9">1500 ft</text>
</g>
<g font-size="2.5" fill="#666">
<text x="336.8" y="196">PROJECT:</text>
<text x="336.8" y="199.8">LOCATION:</text>
<text x="336.8" y="203.7">COORDINATES:</text>
<text x="336.8" y="209">MHT TYPE:</text>
<text x="336.8" y="212.9">MUTCD:</text>
<text x="336.8" y="216.8">CDOT:</text>
<text x="336.8" y="222.1">SCALE:</text>
<text x="336.8" y="226">DATE:</text>
<text x="336.8" y="229.8">SHEET:</text>
<text x="336.8" y="233.7">AERIAL:</text>
<text x="336.8" y="239">DRAWN BY:</text>
<text x="336.8" y="242.9">STATUS:</text>
</g>
<g font-size="2.3">
<text x="236.1" y="204.6">G20-1</text>
<text x="236.1" y="207.8">G20-2</text>
<text x="251.6" y="204.6">ROAD CONSTRUCTION (NEXT 1000 FT)</text>
<text x="251.6" y="207.8">END ROAD WORK</text>
<text x="325.7" y="204.6">2</text>
<text x="325.7" y="207.8">2</text>
<text x="236.1" y="211">G20-5P</text>
<text x="236.1" y="214.1">M4-9a</text>
<text x="251.6" y="211">CONSTRUCTION ZONE plaque</text>
<text x="251.6" y="214.1">BIKE DETOUR</text>
<text x="325.7" y="211">4</text>
<text x="325.7" y="214.1">2</text>
<text x="236.1" y="217.3">R9-9</text>
<text x="236.1" y="220.5">W20-1</text>
<text x="251.6" y="217.3">SIDEWALK CLOSED</text>
<text x="251.6" y="220.5">ROAD WORK AHEAD</text>
<text x="325.7" y="217.3">2</text>
<text x="325.7" y="220.5">2</text>
<text x="236.1" y="223.7">W20-2</text>
<text x="236.1" y="226.8">W21-5aR</text>
<text x="251.6" y="223.7">ROAD WORK 1000 FT</text>
<text x="251.6" y="226.8">RIGHT SHOULDER CLOSED AHEAD</text>
<text x="325.7" y="223.7">2</text>
<text x="325.7" y="226.8">2</text>
<text x="236.1" y="230">—</text>
<text x="236.1" y="233.2">—</text>
<text x="251.6" y="230">36-inch channelizing drum with alternating orange/white stripes</text>
<text x="251.6" y="233.2">Traffic Cone (36-inch)</text>
<text x="324.4" y="233.2">11</text>
<text x="325.7" y="230">5</text>
<text x="236.1" y="236.4">—</text>
<text x="236.1" y="239.5">—</text>
<text x="251.6" y="236.4">Type III barricade — three horizontal striped rails, full lane width</text>
<text x="251.6" y="239.5">Trailer-mounted flashing arrow board (Type A, B, or C)</text>
<text x="325.7" y="236.4">4</text>
<text x="325.7" y="239.5">1</text>
</g>
<g font-size="2.3" fill="#666">
<text x="99.8" y="221.5">#</text>
<text x="106.1" y="221.5">CODE</text>
<text x="128" y="221.5">DESCRIPTION</text>
<text x="99.8" y="247.3">CODE</text>
<text x="120.9" y="247.3">DESCRIPTION</text>
<text x="214.5" y="247.3">DISTANCE</text>
<text x="99.8" y="262.5">Reference: CDOT S-630-1, MUTCD 11th Ed. Part 6 (effective 2026-01-18), Colorado Supplement.</text>
<text x="9.2" y="267.1">Scale 1&quot; = 97 ft applies to the work zone + taper. Buffer compressed; lateral</text>
<text x="99.8" y="268.1">Verify all dimensions before use.</text>
<text x="9.2" y="270.2">offset exaggerated.</text>
</g>
<text font-size="2.3" fill="#b05010" x="99.8" y="265.3">GENERATED BY CONESTRUCT — DRAFT FOR PE REVIEW. NOT A SEALED PLAN.</text>
<text font-size="2.1" fill="#3f6020" x="7.8" y="146.8">BIKE LANE</text>
<text font-size="2.1" fill="#5a5a5a" x="7.8" y="156.6">SIDEWALK</text>
<g font-size="2.1">
<text x="236.1" y="200.4">MUTCD</text>
<text x="251.6" y="200.4">DEVICE</text>
<text x="322.6" y="200.4">QTY</text>
</g>
<text font-size="2.1" fill="#333" x="236.1" y="250.8">SEE DEVICE LIST (XLSX) FOR BID QUANTITIES.</text>
</svg>
